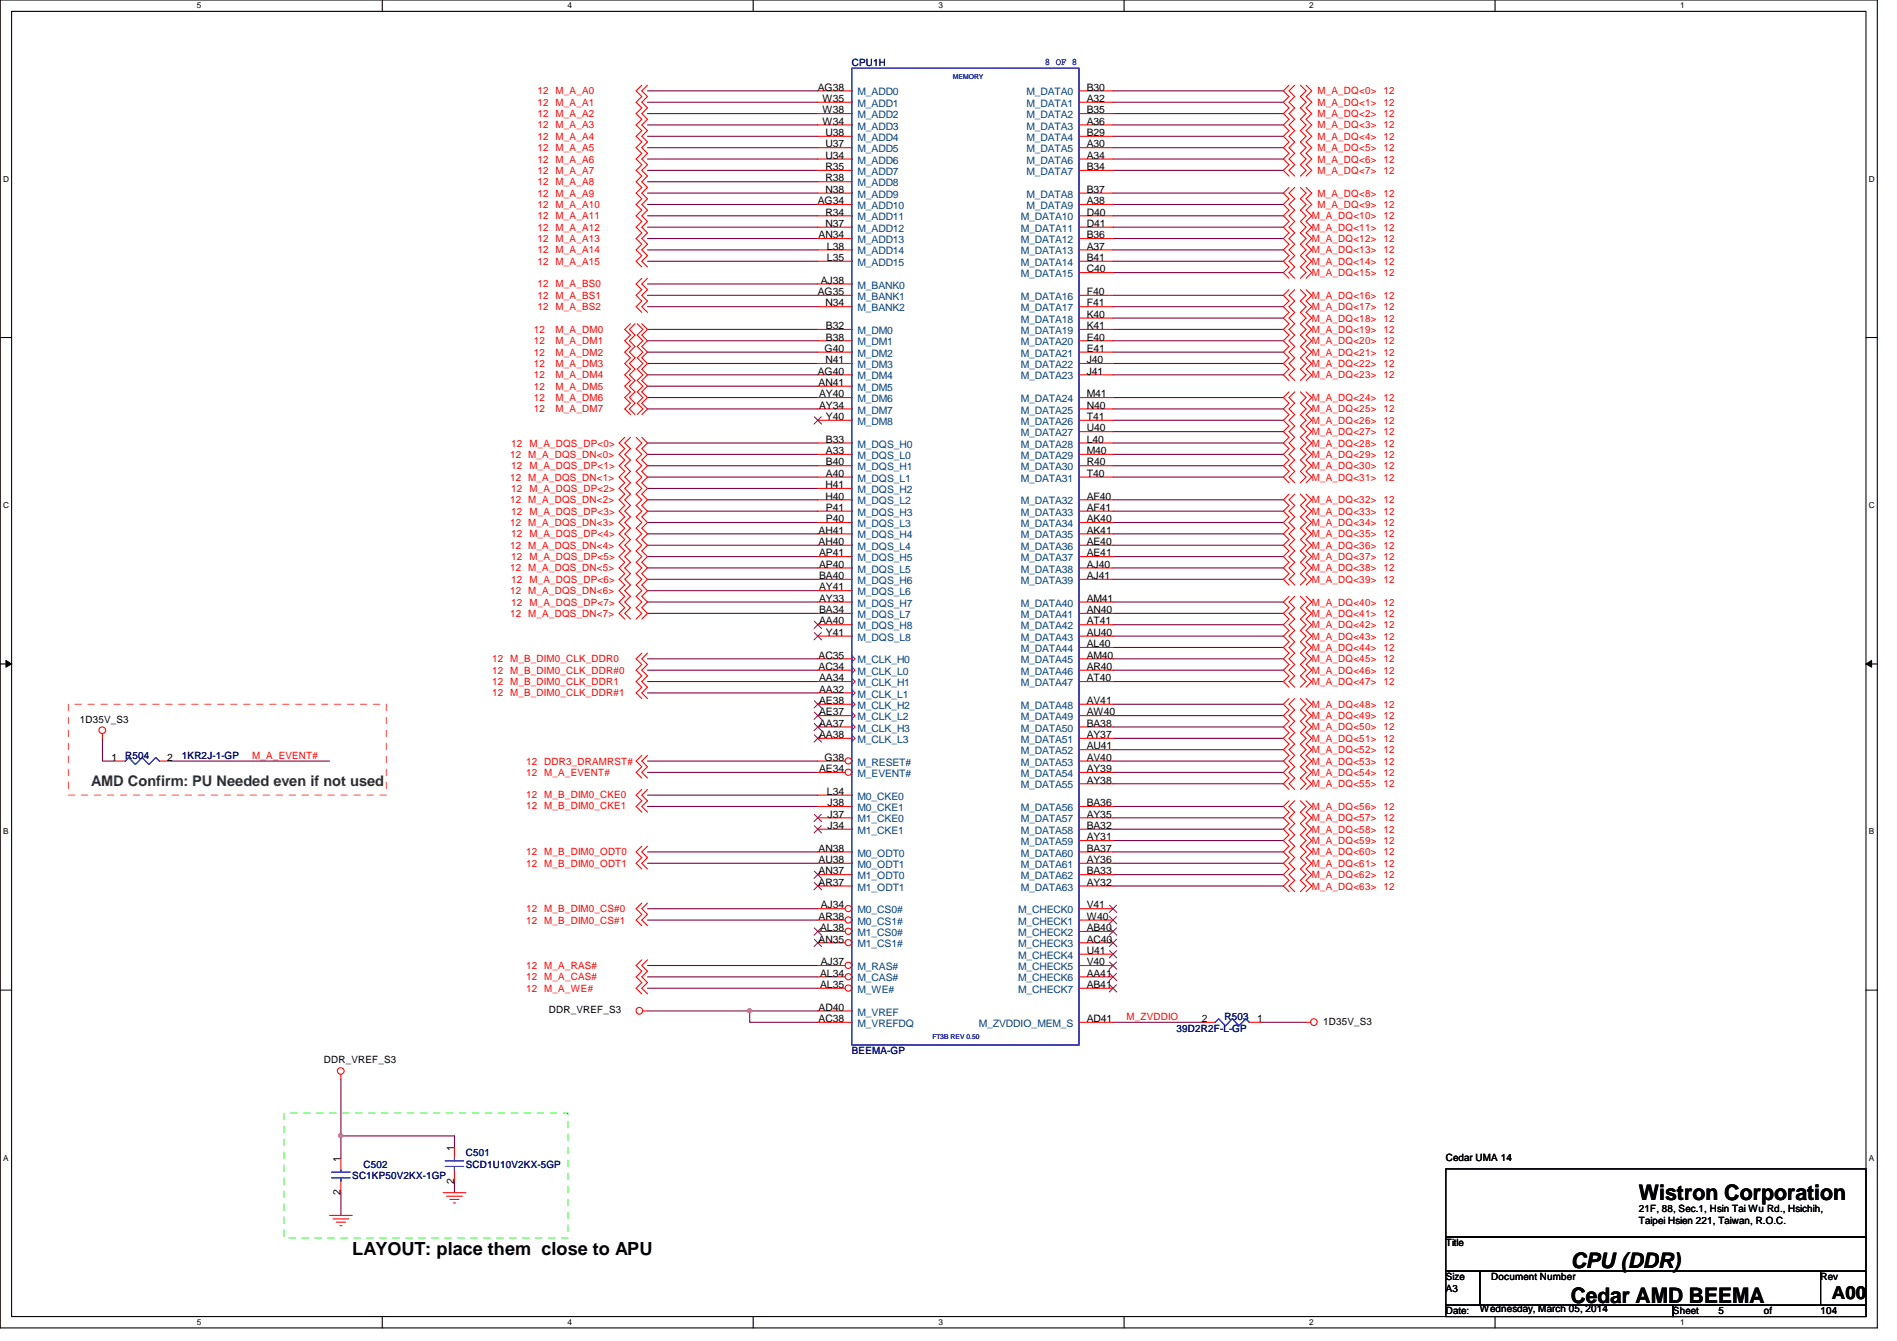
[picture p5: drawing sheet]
<svg xmlns="http://www.w3.org/2000/svg" width="297mm" height="210mm" viewBox="0 0 297 210" stroke-linecap="round" stroke-linejoin="round" font-family="sans-serif">
<path d="M0 0h294v207.9h-294zM1.8 1.8h290.4v204.3h-290.4z" fill="none" stroke="#000" stroke-width=".17"/>
<g fill="#fff">
<path d="M30.8 .2h.7v1.4h-.7z"/>
<path d="M30.8 206.2h.7v1.4h-.7z"/>
</g>
<path d="M59.9 0v1.8M59.9 206.1v1.8" fill="none" stroke="#000" stroke-width=".17"/>
<g fill="#fff">
<path d="M88.9 .2h.6v1.4h-.6z"/>
<path d="M88.9 206.2h.6v1.4h-.6z"/>
</g>
<path d="M117.9 0v1.8M117.9 206.1v1.8" fill="none" stroke="#000" stroke-width=".17"/>
<g fill="#fff">
<path d="M146.9 .2h.7v1.4h-.7z"/>
<path d="M146.9 206.2h.7v1.4h-.7z"/>
</g>
<path d="M176 0v1.8M176 206.1v1.8" fill="none" stroke="#000" stroke-width=".17"/>
<g fill="#fff">
<path d="M205 .2h.7v1.4h-.7z"/>
<path d="M205 206.2h.7v1.4h-.7z"/>
</g>
<path d="M234.1 0v1.8M234.1 206.1v1.8" fill="none" stroke="#000" stroke-width=".17"/>
<g fill="#fff">
<path d="M263.1 .2h.7v1.4h-.7z"/>
<path d="M263.1 206.2h.7v1.4h-.7z"/>
<path d="M.5 27.3h.9v1.4h-.9z"/>
<path d="M292.6 27.3h.9v1.4h-.9z"/>
<path d="M.5 78.4h.9v1.4h-.9z"/>
<path d="M292.6 78.4h.9v1.4h-.9z"/>
</g>
<path d="M0 52.8h1.8M292.2 52.8h1.8" fill="none" stroke="#000" stroke-width=".17"/>
<g fill="#fff">
<path d="M.5 129.5h.8v1.4h-.8z"/>
<path d="M292.6 129.5h.9v1.4h-.9z"/>
</g>
<path d="M0 103.9h1.8M292.2 103.9h1.8" fill="none" stroke="#000" stroke-width=".17"/>
<path d="M.9 103.4l.9 .5-.9 .5zM292.2 103.9l.9-.5v1z" fill="#000"/>
<path d="M.9 103.4l.9 .5-.9 .5zM292.2 103.9l.9-.5v1z" fill="none" stroke="#000" stroke-width=".16"/>
<g fill="#fff">
<path d="M.5 180.5h.8v1.4h-.8z"/>
<path d="M292.6 180.5h.9v1.4h-.9z"/>
</g>
<path d="M0 155h1.8M292.2 155h1.8" fill="none" stroke="#000" stroke-width=".17"/>
<path d="M16 115.6v3.5h1.8M26.7 119.1h24.9M71.2 179.6v-1.8h-17.8v3.6M53.4 186.7v3.5M71.2 184.9v1.8" fill="none" stroke="#800040" stroke-width=".17"/>
<circle cx="53.4" cy="177.8" r=".32" fill="#f0f"/>
<circle cx="53.4" cy="177.8" r=".32" fill="none" stroke="#f0f" stroke-width=".17"/>
<g fill="none" stroke="#800040" stroke-width=".17">
<path d="M101.4 19.6h26.7M101.4 17.8h26.7M101.4 16h26.7M101.4 14.2h26.7M101.4 33.8h26.7M101.4 32h26.7M101.4 30.2h26.7M101.4 28.4h26.7M101.4 26.7h26.7M101.4 24.9h26.7M101.4 23.1h26.7M101.4 21.3h26.7"/>
<path d="M101.4 39.1h26.7M101.4 37.3h26.7M101.4 35.6h26.7M101.4 40.9h26.7M101.4 46.2h26.7M101.4 48h26.7M101.4 44.4h26.7M101.4 58.7h26.7M101.4 56.9h26.7M101.4 55.1h26.7M101.4 53.3h26.7M101.4 51.6h26.7"/>
<path d="M101.4 60.5h26.7M101.4 64h26.7M101.4 62.2h26.7M101.4 119.1h26.7M101.4 120.9h26.7M101.4 152.9h26.7M101.4 154.7h26.7M101.4 151.1h26.7M117.4 158.2h10.7"/>
</g>
<circle cx="117.4" cy="158.2" r=".32" fill="#f0f"/>
<circle cx="117.4" cy="158.2" r=".32" fill="none" stroke="#f0f" stroke-width=".17"/>
<g fill="none" stroke="#800040" stroke-width=".17">
<path d="M174.3 14.2h26.7M174.3 16h26.7M174.3 17.8h26.7M174.3 19.6h26.7M174.3 21.3h26.7M174.3 23.1h26.7M174.3 24.9h26.7M174.3 26.7h26.7M174.3 30.2h26.7M174.3 32h26.7M174.3 33.8h26.7M174.3 35.6h26.7"/>
<path d="M174.3 37.3h26.7M174.3 39.1h26.7M174.3 51.6h26.7M174.3 53.3h26.7M174.3 55.1h26.7M174.3 40.9h26.7M174.3 42.7h26.7M174.3 46.2h26.7M174.3 48h26.7M174.3 49.8h26.7M174.3 56.9h26.7M174.3 58.7h26.7"/>
<path d="M101.4 69.3h26.7M101.4 71.1h26.7M101.4 76.5h26.7M101.4 78.2h26.7M101.4 72.9h26.7M101.4 74.7h26.7M174.3 62.2h26.7M174.3 64h26.7M174.3 65.8h26.7M174.3 67.6h26.7M174.3 69.3h26.7M174.3 71.1h26.7"/>
<path d="M174.3 72.9h26.7M174.3 74.7h26.7M174.3 78.2h26.7M101.4 96h26.7M101.4 94.2h26.7M101.4 92.5h26.7M101.4 80h26.7M101.4 81.8h26.7M101.4 87.1h26.7M101.4 88.9h26.7M101.4 90.7h26.7M101.4 85.3h26.7"/>
<path d="M101.4 83.6h26.7M174.3 80h26.7M174.3 81.8h26.7M174.3 83.6h26.7M174.3 85.3h26.7M174.3 87.1h26.7M174.3 88.9h26.7M174.3 90.7h26.7M174.3 94.2h26.7M174.3 96h26.7M174.3 97.8h26.7M174.3 99.6h26.7"/>
<path d="M101.4 106.7h26.7M101.4 108.5h26.7M101.4 103.1h26.7M101.4 104.9h26.7M174.3 101.3h26.7M174.3 103.1h26.7M174.3 104.9h26.7M174.3 106.7h26.7M174.3 110.2h26.7M174.3 112h26.7M174.3 113.8h26.7M174.3 115.6h26.7"/>
<path d="M174.3 117.3h26.7M174.3 119.1h26.7M101.4 124.5h26.7M101.4 126.2h26.7M101.4 133.3h26.7M101.4 135.1h26.7M174.3 120.9h26.7M174.3 122.7h26.7M174.3 126.2h26.7M174.3 128h26.7M174.3 129.8h26.7M174.3 131.6h26.7"/>
<path d="M174.3 133.3h26.7M174.3 135.1h26.7M174.3 136.9h26.7M174.3 138.7h26.7M101.4 144h26.7M101.4 142.2h26.7M101.4 158.2h16v1.8h10.7M53.4 168.9v8.9M174.3 160h14.2M197.4 160h7.1"/>
</g>
<g fill="none" stroke="#f00" stroke-width=".17">
<path d="M100.5 13.3l-.9 .9 .9 .9-.9 .9 .9 .9-.9 .9 .9 .9-.9 .9 .9 .8-.9 .9 .9 .9-.9 .9 .9 .9-.9 .9 .9 .9-.9 .9 .9 .9-.9 .8 .9 .9-.9 .9 .9 .9-.9 .9 .9 .9-.9 .9 .9 .9-.9 .9 .9 .8-.9 .9 .9 .9-.9 .9 .9 .9-.9 .9 .9 .9M101.4 13.3l-.9 .9 .9 .9-.9 .9 .9 .9-.9 .9 .9 .9-.9 .9 .9 .8-.9 .9 .9 .9-.9 .9 .9 .9-.9 .9 .9 .9-.9 .9 .9 .9-.9 .8 .9 .9-.9 .9 .9 .9-.9 .9 .9 .9-.9 .9 .9 .9-.9 .9 .9 .8-.9 .9 .9 .9-.9 .9 .9 .9-.9 .9 .9 .9M201.8 13.3l-.8 .9 .8 .9-.8 .9 .8 .9-.8 .9 .8 .9-.8 .9 .8 .8-.8 .9 .8 .9-.8 .9 .8 .9-.8 .9 .8 .9-.8 .9 .8 .9M202.7 13.3l-.9 .9 .9 .9-.9 .9 .9 .9-.9 .9 .9 .9-.9 .9 .9 .8-.9 .9 .9 .9-.9 .9 .9 .9-.9 .9 .9 .9-.9 .9 .9 .9M203.6 13.3l.9 .9-.9 .9 .9 .9-.9 .9 .9 .9-.9 .9 .9 .9-.9 .8 .9 .9-.9 .9 .9 .9-.9 .9 .9 .9-.9 .9 .9 .9-.9 .9M204.5 13.3l.9 .9-.9 .9 .9 .9-.9 .9 .9 .9-.9 .9 .9 .9-.9 .8 .9 .9-.9 .9 .9 .9-.9 .9 .9 .9-.9 .9 .9 .9-.9 .9M201.8 29.3l-.8 .9 .8 .9-.8 .9 .8 .9-.8 .9 .8 .9-.8 .9 .8 .8-.8 .9 .8 .9-.8 .9 .8 .9-.8 .9 .8 .9-.8 .9 .8 .9M202.7 29.3l-.9 .9 .9 .9-.9 .9 .9 .9-.9 .9 .9 .9-.9 .9 .9 .8-.9 .9 .9 .9-.9 .9 .9 .9-.9 .9 .9 .9-.9 .9 .9 .9M203.6 29.3l.9 .9-.9 .9 .9 .9-.9 .9 .9 .9-.9 .9 .9 .9-.9 .8 .9 .9-.9 .9 .9 .9-.9 .9 .9 .9-.9 .9 .9 .9-.9 .9M204.5 29.3l.9 .9-.9 .9 .9 .9-.9 .9 .9 .9-.9 .9 .9 .9-.9 .8 .9 .9-.9 .9 .9 .9-.9 .9 .9 .9-.9 .9 .9 .9-.9 .9M98.7 50.7l-.9 .9 .9 .9-.9 .8 .9 .9-.9 .9 .9 .9-.9 .9 .9 .9-.9 .9 .9 .9-.9 .9 .9 .8-.9 .9 .9 .9-.9 .9 .9 .9M99.4 50.7l-.9 .9 .9 .9-.9 .8 .9 .9-.9 .9 .9 .9-.9 .9 .9 .9-.9 .9 .9 .9-.9 .9 .9 .8-.9 .9 .9 .9-.9 .9 .9 .9"/>
<path d="M99.8 50.7l.9 .9-.9 .9 .9 .8-.9 .9 .9 .9-.9 .9 .9 .9-.9 .9 .9 .9-.9 .9 .9 .9-.9 .8 .9 .9-.9 .9 .9 .9-.9 .9M100.5 43.6l-.9 .8 .9 .9-.9 .9 .9 .9-.9 .9 .9 .9M100.5 50.7l.9 .9-.9 .9 .9 .8-.9 .9 .9 .9-.9 .9 .9 .9-.9 .9 .9 .9-.9 .9 .9 .9-.9 .8 .9 .9-.9 .9 .9 .9-.9 .9M101.4 43.6l-.9 .8 .9 .9-.9 .9 .9 .9-.9 .9 .9 .9M201.8 45.3l-.8 .9 .8 .9-.8 .9 .8 .9-.8 .9 .8 .9-.8 .9 .8 .9-.8 .8 .8 .9-.8 .9 .8 .9-.8 .9 .8 .9-.8 .9 .8 .9M202.7 45.3l-.9 .9 .9 .9-.9 .9 .9 .9-.9 .9 .9 .9-.9 .9 .9 .9-.9 .8 .9 .9-.9 .9 .9 .9-.9 .9 .9 .9-.9 .9 .9 .9M203.6 45.3l.9 .9-.9 .9 .9 .9-.9 .9 .9 .9-.9 .9 .9 .9-.9 .9 .9 .8-.9 .9 .9 .9-.9 .9 .9 .9-.9 .9 .9 .9-.9 .9M204.5 45.3l.9 .9-.9 .9 .9 .9-.9 .9 .9 .9-.9 .9 .9 .9-.9 .9 .9 .8-.9 .9 .9 .9-.9 .9 .9 .9-.9 .9 .9 .9-.9 .9M97.8 68.5l-.9 .8 .9 .9-.9 .9 .9 .9-.9 .9 .9 .9-.9 .9 .9 .9-.9 .9 .9 .8-.9 .9 .9 .9-.9 .9 .9 .9-.9 .9 .9 .9-.9 .9 .9 .9-.9 .8 .9 .9-.9 .9 .9 .9-.9 .9 .9 .9-.9 .9 .9 .9-.9 .9 .9 .8-.9 .9 .9 .9-.9 .9 .9 .9M98.7 68.5l-.9 .8 .9 .9-.9 .9 .9 .9-.9 .9 .9 .9-.9 .9 .9 .9-.9 .9 .9 .8-.9 .9 .9 .9-.9 .9 .9 .9-.9 .9 .9 .9-.9 .9 .9 .9-.9 .8 .9 .9-.9 .9 .9 .9-.9 .9 .9 .9-.9 .9 .9 .9-.9 .9 .9 .8-.9 .9 .9 .9-.9 .9 .9 .9M99.6 68.5l.9 .8-.9 .9 .9 .9-.9 .9 .9 .9-.9 .9 .9 .9-.9 .9 .9 .9-.9 .8 .9 .9-.9 .9 .9 .9-.9 .9 .9 .9-.9 .9 .9 .9-.9 .9 .9 .8-.9 .9 .9 .9-.9 .9 .9 .9-.9 .9 .9 .9-.9 .9 .9 .9-.9 .8 .9 .9-.9 .9 .9 .9-.9 .9M100.5 68.5l.9 .8-.9 .9 .9 .9-.9 .9 .9 .9-.9 .9 .9 .9-.9 .9 .9 .9-.9 .8 .9 .9-.9 .9 .9 .9-.9 .9 .9 .9-.9 .9 .9 .9-.9 .9 .9 .8-.9 .9 .9 .9-.9 .9 .9 .9-.9 .9 .9 .9-.9 .9 .9 .9-.9 .8 .9 .9-.9 .9 .9 .9-.9 .9"/>
<path d="M201.8 61.3l-.8 .9 .8 .9-.8 .9 .8 .9-.8 .9 .8 .9-.8 .9 .8 .9-.8 .8 .8 .9-.8 .9 .8 .9-.8 .9 .8 .9-.8 .9 .8 .9M201.8 77.3l-.8 .9 .8 .9-.8 .9 .8 .9-.8 .9 .8 .9-.8 .9 .8 .9-.8 .8 .8 .9-.8 .9 .8 .9-.8 .9 .8 .9-.8 .9 .8 .9M202.7 61.3l-.9 .9 .9 .9-.9 .9 .9 .9-.9 .9 .9 .9-.9 .9 .9 .9-.9 .8 .9 .9-.9 .9 .9 .9-.9 .9 .9 .9-.9 .9 .9 .9M202.7 77.3l-.9 .9 .9 .9-.9 .9 .9 .9-.9 .9 .9 .9-.9 .9 .9 .9-.9 .8 .9 .9-.9 .9 .9 .9-.9 .9 .9 .9-.9 .9 .9 .9M203.6 61.3l.9 .9-.9 .9 .9 .9-.9 .9 .9 .9-.9 .9 .9 .9-.9 .9 .9 .8-.9 .9 .9 .9-.9 .9 .9 .9-.9 .9 .9 .9-.9 .9M203.6 77.3l.9 .9-.9 .9 .9 .9-.9 .9 .9 .9-.9 .9 .9 .9-.9 .9 .9 .8-.9 .9 .9 .9-.9 .9 .9 .9-.9 .9 .9 .9-.9 .9M204.5 61.3l.9 .9-.9 .9 .9 .9-.9 .9 .9 .9-.9 .9 .9 .9-.9 .9 .9 .8-.9 .9 .9 .9-.9 .9 .9 .9-.9 .9 .9 .9-.9 .9M204.5 77.3l.9 .9-.9 .9 .9 .9-.9 .9 .9 .9-.9 .9 .9 .9-.9 .9 .9 .8-.9 .9 .9 .9-.9 .9 .9 .9-.9 .9 .9 .9-.9 .9M201.8 93.3l-.8 .9 .8 .9-.8 .9 .8 .9-.8 .9 .8 .9-.8 .9 .8 .9-.8 .8 .8 .9-.8 .9 .8 .9-.8 .9 .8 .9-.8 .9 .8 .9M202.7 93.3l-.9 .9 .9 .9-.9 .9 .9 .9-.9 .9 .9 .9-.9 .9 .9 .9-.9 .8 .9 .9-.9 .9 .9 .9-.9 .9 .9 .9-.9 .9 .9 .9M203.6 93.3l.9 .9-.9 .9 .9 .9-.9 .9 .9 .9-.9 .9 .9 .9-.9 .9 .9 .8-.9 .9 .9 .9-.9 .9 .9 .9-.9 .9 .9 .9-.9 .9M204.5 93.3l.9 .9-.9 .9 .9 .9-.9 .9 .9 .9-.9 .9 .9 .9-.9 .9 .9 .8-.9 .9 .9 .9-.9 .9 .9 .9-.9 .9 .9 .9-.9 .9"/>
<path d="M16 114.9v.7M17.8 119.1h1.8M24.9 119.1h1.8M100.5 118.2l-.9 .9 .9 .9-.9 .9 .9 .9M100.5 102.2l-.9 .9 .9 .9-.9 .9 .9 .9-.9 .9 .9 .9-.9 .9 .9 .8M101.4 118.2l-.9 .9 .9 .9-.9 .9 .9 .9M101.4 102.2l-.9 .9 .9 .9-.9 .9 .9 .9-.9 .9 .9 .9-.9 .9 .9 .8M201.8 109.3l-.8 .9 .8 .9-.8 .9 .8 .9-.8 .9 .8 .9-.8 .9 .8 .9-.8 .8 .8 .9-.8 .9 .8 .9-.8 .9 .8 .9-.8 .9 .8 .9M202.7 109.3l-.9 .9 .9 .9-.9 .9 .9 .9-.9 .9 .9 .9-.9 .9 .9 .9-.9 .8 .9 .9-.9 .9 .9 .9-.9 .9 .9 .9-.9 .9 .9 .9M203.6 109.3l.9 .9-.9 .9 .9 .9-.9 .9 .9 .9-.9 .9 .9 .9-.9 .9 .9 .8-.9 .9 .9 .9-.9 .9 .9 .9-.9 .9 .9 .9-.9 .9M204.5 109.3l.9 .9-.9 .9 .9 .9-.9 .9 .9 .9-.9 .9 .9 .9-.9 .9 .9 .8-.9 .9 .9 .9-.9 .9 .9 .9-.9 .9 .9 .9-.9 .9M100.5 123.6l-.9 .9 .9 .8-.9 .9 .9 .9"/>
<path d="M100.5 132.5l-.9 .8 .9 .9-.9 .9 .9 .9M101.4 123.6l-.9 .9 .9 .8-.9 .9 .9 .9M101.4 132.5l-.9 .8 .9 .9-.9 .9 .9 .9M201.8 125.3l-.8 .9 .8 .9-.8 .9 .8 .9-.8 .9 .8 .9-.8 .9 .8 .9-.8 .8 .8 .9-.8 .9 .8 .9-.8 .9 .8 .9-.8 .9 .8 .9M202.7 125.3l-.9 .9 .9 .9-.9 .9 .9 .9-.9 .9 .9 .9-.9 .9 .9 .9-.9 .8 .9 .9-.9 .9 .9 .9-.9 .9 .9 .9-.9 .9 .9 .9M203.6 125.3l.9 .9-.9 .9 .9 .9-.9 .9 .9 .9-.9 .9 .9 .9-.9 .9 .9 .8-.9 .9 .9 .9-.9 .9 .9 .9-.9 .9 .9 .9-.9 .9M204.5 125.3l.9 .9-.9 .9 .9 .9-.9 .9 .9 .9-.9 .9 .9 .9-.9 .9 .9 .8-.9 .9 .9 .9-.9 .9 .9 .9-.9 .9 .9 .9-.9 .9M100.5 150.2l-.9 .9 .9 .9-.9 .9 .9 .9-.9 .9 .9 .9M100.5 141.4l-.9 .8 .9 .9-.9 .9 .9 .9M100.7 158.2h.7M101.4 150.2l-.9 .9 .9 .9-.9 .9 .9 .9-.9 .9 .9 .9M101.4 141.4l-.9 .8 .9 .9-.9 .9 .9 .9"/>
<path d="M128.1 158.2h5.3M53.4 168.2v.7M71.2 179.6v1.8M128.1 160h5.3M188.5 160h1.8M195.6 160h1.8M204.5 160h.7M51.6 190.2h3.6M52.2 190.8h2.4M52.7 191.3h1.4M53.2 191.9h.3M53.4 181.4v1.7"/>
<path d="M53.4 184.9v1.8M69.4 186.7h3.5M69.9 187.2h2.5M70.4 187.7h1.5M71 188.3h.3M71.2 183.1v1.8"/>
<circle cx="16" cy="114.3" r=".52"/>
<circle cx="100.1" cy="158.2" r=".52"/>
<circle cx="205.7" cy="160" r=".52"/>
<circle cx="53.4" cy="167.6" r=".52"/>
</g>
<path d="M226.4 183h65.8v10.6h-65.8zM226.4 193.6h65.8v5.4h-65.8zM226.4 199h5.3v5.3h-5.3zM231.7 199h53.4v5.3h-53.4zM285.1 199h7.1v5.3h-7.1zM226.4 204.3h35.6v1.8h-35.6zM262 204.3h30.2v1.8h-30.2z" fill="none" stroke="#000" stroke-width=".17"/>
<path d="M10.7 110.2h49.8v14.3h-49.8z" fill="none" stroke="#ff8000" stroke-width=".16" stroke-dasharray="1 1 1 1 1 1 1 1"/>
<path d="M44.5 174.2h44.4v19.6h-44.4z" fill="none" stroke="#0f0" stroke-width=".16" stroke-dasharray="1 1 1 1 1 1 1 1"/>
<path d="M19.6 119.1l.5-.5 1.1 1.1 1.1-1.1 1 1.1 1.1-1.1 .5 .5M190.3 160l.5-.5 1.1 1.1 1.1-1.1 1 1.1 1.1-1.1 .5 .5M51.9 184.4h2.9M51.9 183.5h2.9M53.4 183.1v.4M53.4 184.4v.5M69.7 181.7h2.9M69.7 182.6h2.9M71.2 181.4v.3M71.2 182.6v.5" fill="none" stroke="#00f" stroke-width=".17"/>
<circle cx="132.8" cy="154.7" r=".5" fill="#fff"/>
<g fill="none" stroke="#f00" stroke-width=".17">
<path d="M128.1 154.7h4.2"/>
<circle cx="132.8" cy="154.7" r=".5"/>
</g>
<circle cx="132.8" cy="152.9" r=".5" fill="#fff"/>
<g fill="none" stroke="#f00" stroke-width=".17">
<path d="M128.1 152.9h4.2"/>
<circle cx="132.8" cy="152.9" r=".5"/>
</g>
<circle cx="132.8" cy="151.1" r=".5" fill="#fff"/>
<g fill="none" stroke="#f00" stroke-width=".17">
<path d="M128.1 151.1h4.2"/>
<circle cx="132.8" cy="151.1" r=".5"/>
</g>
<circle cx="132.8" cy="147.5" r=".5" fill="#fff"/>
<g fill="none" stroke="#f00" stroke-width=".17">
<path d="M128.1 147.6h4.2"/>
<circle cx="132.8" cy="147.5" r=".5"/>
</g>
<path d="M127.5 147l1.1 1.2M128.6 147l-1.1 1.2" fill="none" stroke="#804000" stroke-width=".16"/>
<circle cx="132.8" cy="145.8" r=".5" fill="#fff"/>
<g fill="none" stroke="#f00" stroke-width=".17">
<path d="M128.1 145.8h4.2"/>
<circle cx="132.8" cy="145.8" r=".5"/>
</g>
<path d="M127.5 145.2l1.1 1.2M128.6 145.2l-1.1 1.2" fill="none" stroke="#804000" stroke-width=".16"/>
<circle cx="132.8" cy="144" r=".5" fill="#fff"/>
<g fill="none" stroke="#f00" stroke-width=".17">
<path d="M128.1 144h4.2"/>
<circle cx="132.8" cy="144" r=".5"/>
</g>
<circle cx="132.8" cy="142.2" r=".5" fill="#fff"/>
<g fill="none" stroke="#f00" stroke-width=".17">
<path d="M128.1 138.7h5.3M128.1 136.9h5.3M128.1 135.1h5.3M128.1 133.3h5.3M128.1 129.8h5.3M128.1 128h5.3M128.1 126.2h5.3M128.1 124.5h5.3M128.1 142.2h4.2"/>
<circle cx="132.8" cy="142.2" r=".5"/>
</g>
<path d="M127.5 138.1l1.1 1.2M127.5 136.4l1.1 1.1M127.5 129.2l1.1 1.2M127.5 127.5l1.1 1.1M128.6 138.1l-1.1 1.2M128.6 136.4l-1.1 1.1M128.6 129.2l-1.1 1.2M128.6 127.5l-1.1 1.1" fill="none" stroke="#804000" stroke-width=".16"/>
<circle cx="132.8" cy="120.9" r=".5" fill="#fff"/>
<g fill="none" stroke="#f00" stroke-width=".17">
<path d="M128.1 120.9h4.2"/>
<circle cx="132.8" cy="120.9" r=".5"/>
</g>
<circle cx="132.8" cy="119.1" r=".5" fill="#fff"/>
<g fill="none" stroke="#f00" stroke-width=".17">
<path d="M128.1 19.6h5.3M128.1 17.8h5.3M128.1 16h5.3M128.1 14.2h5.3M168.9 19.6h5.4M168.9 17.8h5.4M168.9 16h5.4M168.9 14.2h5.4M128.1 39.1h5.3M128.1 37.3h5.3M128.1 35.6h5.3M128.1 33.8h5.3"/>
<path d="M128.1 32h5.3M128.1 30.2h5.3M128.1 28.4h5.3M128.1 26.7h5.3M128.1 24.9h5.3M128.1 23.1h5.3M128.1 21.3h5.3M168.9 39.1h5.4M168.9 37.3h5.4M168.9 35.6h5.4M168.9 33.8h5.4M168.9 32h5.4"/>
<path d="M168.9 30.2h5.4M168.9 26.7h5.4M168.9 24.9h5.4M168.9 23.1h5.4M168.9 21.3h5.4M128.1 58.7h5.3M128.1 56.9h5.3M128.1 55.1h5.3M128.1 53.3h5.3M128.1 51.6h5.3M128.1 48h5.3M128.1 46.2h5.3"/>
<path d="M128.1 44.4h5.3M128.1 40.9h5.3M168.9 58.7h5.4M168.9 56.9h5.4M168.9 55.1h5.4M168.9 53.3h5.4M168.9 51.6h5.4M168.9 48h5.4M168.9 46.2h5.4M168.9 40.9h5.4M168.9 49.8h5.4M168.9 42.7h5.4"/>
<path d="M128.1 78.2h5.3M128.1 76.5h5.3M128.1 74.7h5.3M128.1 72.9h5.3M128.1 71.1h5.3M128.1 69.3h5.3M128.1 65.8h5.3M128.1 64h5.3M128.1 62.2h5.3M128.1 60.5h5.3M168.9 78.2h5.4M168.9 74.7h5.4"/>
<path d="M168.9 72.9h5.4M168.9 71.1h5.4M168.9 69.3h5.4M168.9 65.8h5.4M168.9 64h5.4M168.9 62.2h5.4M168.9 67.6h5.4M128.1 99.6h5.3M128.1 97.8h5.3M128.1 96h5.3M128.1 94.2h5.3M128.1 92.5h5.3"/>
<path d="M128.1 90.7h5.3M128.1 88.9h5.3M128.1 87.1h5.3M128.1 85.3h5.3M128.1 83.6h5.3M128.1 81.8h5.3M128.1 80h5.3M168.9 99.6h5.4M168.9 97.8h5.4M168.9 96h5.4M168.9 94.2h5.4M168.9 90.7h5.4"/>
<path d="M168.9 88.9h5.4M168.9 87.1h5.4M168.9 85.3h5.4M168.9 83.6h5.4M168.9 81.8h5.4M168.9 80h5.4M128.1 119.1h4.2M128.1 115.6h5.3M128.1 113.8h5.3M128.1 112h5.3M128.1 110.2h5.3M128.1 108.5h5.3"/>
<path d="M128.1 106.7h5.3M128.1 104.9h5.3M128.1 103.1h5.3M133.4 115.1l.5 .5-.5 .5M133.4 113.3l.5 .5-.5 .5M133.4 111.5l.5 .5-.5 .5M133.4 109.7l.5 .5-.5 .5M133.4 107.9l.5 .6-.5 .5M133.4 106.2l.5 .5-.5 .5M133.4 104.4l.5 .5-.5 .5M133.4 102.6l.5 .5-.5 .5M168.9 119.1h5.4"/>
<path d="M168.9 115.6h5.4M168.9 113.8h5.4M168.9 112h5.4M168.9 110.2h5.4M168.9 106.7h5.4M168.9 104.9h5.4M168.9 103.1h5.4M168.9 117.3h5.4M168.9 101.3h5.4M168.9 138.7h5.4M168.9 136.9h5.4M168.9 135.1h5.4"/>
<path d="M168.9 133.3h5.4M168.9 131.6h5.4M168.9 129.8h5.4M168.9 128h5.4M168.9 126.2h5.4M168.9 122.7h5.4M168.9 120.9h5.4M168.9 154.7h5.4M168.9 152.9h5.4M168.9 151.1h5.4M168.9 149.4h5.4M168.9 147.6h5.4"/>
<path d="M168.9 145.8h5.4M168.9 144h5.4M168.9 142.2h5.4M168.9 160h5.4"/>
<circle cx="132.8" cy="119.1" r=".5"/>
</g>
<g fill="none" stroke="#804000" stroke-width=".16">
<path d="M127.5 65.2l1.1 1.2M128.6 65.2l-1.1 1.2M127.5 99l1.1 1.2M127.5 97.2l1.1 1.2M128.6 99l-1.1 1.2M128.6 97.2l-1.1 1.2M127.5 115l1.1 1.2M127.5 113.2l1.1 1.2M127.5 111.5l1.1 1.1M127.5 109.7l1.1 1.1M128.6 115l-1.1 1.2M128.6 113.2l-1.1 1.2"/>
<path d="M128.6 111.5l-1.1 1.1M128.6 109.7l-1.1 1.1M173.7 154.1l1.2 1.2M173.7 152.4l1.2 1.1M173.7 150.6l1.2 1.1M173.7 148.8l1.2 1.1M173.7 147l1.2 1.2M173.7 145.2l1.2 1.2M173.7 143.5l1.2 1.1M173.7 141.7l1.2 1.1M174.8 154.1l-1.1 1.2M174.8 152.4l-1.1 1.1"/>
<path d="M174.8 150.6l-1.1 1.1M174.8 148.8l-1.1 1.1M174.8 147l-1.1 1.2M174.8 145.2l-1.1 1.2M174.8 143.5l-1.1 1.1M174.8 141.7l-1.1 1.1"/>
</g>
<g fill="none" stroke="#00f" stroke-width=".17">
<path d="M133.4 19.6h.1M133.4 17.8h.1M133.4 16h.1M133.4 14.2h.1M133.4 10.7h35.5v152.9h-35.5zM168.9 19.6h.1M168.9 17.8h.1M168.9 16h.1M168.9 14.2h.1M133.4 39.1h.1M133.4 37.3h.1M133.4 35.6h.1"/>
<path d="M133.4 33.8h.1M133.4 32h.1M133.4 30.2h.1M133.4 28.4h.1M133.4 26.7h.1M133.4 24.9h.1M133.4 23.1h.1M133.4 21.3h.1M168.9 39.1h.1M168.9 37.3h.1M168.9 35.6h.1M168.9 33.8h.1"/>
<path d="M168.9 32h.1M168.9 30.2h.1M168.9 26.7h.1M168.9 24.9h.1M168.9 23.1h.1M168.9 21.3h.1M133.4 58.7h.1M133.4 56.9h.1M133.4 55.1h.1M133.4 53.3h.1M133.4 51.6h.1M133.4 48h.1"/>
<path d="M133.4 46.2h.1M133.4 44.4h.1M133.4 40.9h.1M168.9 58.7h.1M168.9 56.9h.1M168.9 55.1h.1M168.9 53.3h.1M168.9 51.6h.1M168.9 49.8h.1M168.9 48h.1M168.9 46.2h.1M168.9 42.7h.1"/>
<path d="M168.9 40.9h.1M133.4 65.8h.1M133.4 78.2h.1M133.4 76.5h.1M133.4 74.7h.1M133.4 72.9h.1M133.4 71.1h.1M133.4 69.3h.1M133.4 64h.1M133.4 62.2h.1M133.4 60.5h.1M168.9 78.2h.1"/>
<path d="M168.9 74.7h.1M168.9 72.9h.1M168.9 71.1h.1M168.9 69.3h.1M168.9 67.6h.1M168.9 65.8h.1M168.9 64h.1M168.9 62.2h.1M133.4 99.6h.1M133.4 97.8h.1M133.4 96h.1M133.4 94.2h.1"/>
<path d="M133.4 92.5h.1M133.4 90.7h.1M133.4 88.9h.1M133.4 87.1h.1M133.4 85.3h.1M133.4 83.6h.1M133.4 81.8h.1M133.4 80h.1M168.9 99.6h.1M168.9 97.8h.1M168.9 96h.1M168.9 94.2h.1"/>
<path d="M168.9 90.7h.1M168.9 88.9h.1M168.9 87.1h.1M168.9 85.3h.1M168.9 83.6h.1M168.9 81.8h.1M168.9 80h.1M133.4 119.1h.1M133.4 115.6h.1M133.4 113.8h.1M133.4 112h.1M133.4 110.2h.1"/>
<path d="M133.4 108.5h.1M133.4 106.7h.1M133.4 104.9h.1M133.4 103.1h.1M168.9 119.1h.1M168.9 117.3h.1M168.9 115.6h.1M168.9 113.8h.1M168.9 112h.1M168.9 110.2h.1M168.9 106.7h.1M168.9 104.9h.1"/>
<path d="M168.9 103.1h.1M168.9 101.3h.1M133.4 126.2h.1M133.4 124.5h.1M133.4 129.8h.1M133.4 128h.1M133.4 138.7h.1M133.4 136.9h.1M133.4 135.1h.1M133.4 133.3h.1M133.4 120.9h.1M168.9 138.7h.1"/>
<path d="M168.9 136.9h.1M168.9 135.1h.1M168.9 133.3h.1M168.9 131.6h.1M168.9 129.8h.1M168.9 128h.1M168.9 126.2h.1M168.9 122.7h.1M168.9 120.9h.1M133.4 158.2h.1M133.4 154.7h.1M133.4 152.9h.1"/>
<path d="M133.4 151.1h.1M133.4 147.6h.1M133.4 145.8h.1M133.4 144h.1M133.4 142.2h.1M168.9 154.7h.1M168.9 152.9h.1M168.9 151.1h.1M168.9 149.4h.1M168.9 147.6h.1M168.9 145.8h.1M168.9 144h.1"/>
<path d="M168.9 142.2h.1M133.4 160h.1M168.9 160h.1"/>
</g>
<circle cx="53.4" cy="177.8" r=".32" fill="#f0f"/>
<circle cx="53.4" cy="177.8" r=".32" fill="none" stroke="#f0f" stroke-width=".17"/>
<circle cx="117.4" cy="158.2" r=".32" fill="#f0f"/>
<circle cx="117.4" cy="158.2" r=".32" fill="none" stroke="#f0f" stroke-width=".17"/>
<g font-size="3.3">
<text x="256.6" y="187.9">Wistron Corporation</text>
<text x="246" y="203.9">Cedar AMD BEEMA</text>
<text x="246" y="198.5">CPU (DDR)</text>
</g>
<g font-size="2.8">
<text x="55.2" y="196.4">LAYOUT: place them close to APU</text>
<text x="286.8" y="203.4">A00</text>
</g>
<text font-size="2.3" fill="#008000" x="14.3" y="123">AMD Confirm: PU Needed even if not used</text>
<g font-size="1.6" fill="#000080">
<text x="133.4" y="10.3">CPU1H</text>
<text x="19.6" y="118.8">R504</text>
<text x="28.5" y="118.8">1KR2J-1-GP</text>
<text x="184.2" y="161.5">39D2R2F-L-GP</text>
<text x="191.7" y="159.7">R503</text>
<text x="133.4" y="165">BEEMA-GP</text>
<text x="55.2" y="184.6">SC1KP50V2KX-1GP</text>
<text x="56.9" y="182.8">C502</text>
<text x="72.9" y="181">C501</text>
<text x="72.9" y="182.8">SCD1U10V2KX-5GP</text>
</g>
<text font-size="1.6" fill="#00f" x="163.6" y="10.1">8 OF 8</text>
<g font-size="1.6" fill="#f00">
<text x="84.2" y="16.6">12 M_A_A1</text>
<text x="84.2" y="14.8">12 M_A_A0</text>
<text x="206.3" y="16.6">M_A_DQ&lt;1&gt; 12</text>
<text x="206.3" y="14.8">M_A_DQ&lt;0&gt; 12</text>
<text x="84.2" y="23.7">12 M_A_A5</text>
<text x="84.2" y="21.9">12 M_A_A4</text>
<text x="84.2" y="20.1">12 M_A_A3</text>
<text x="84.2" y="18.3">12 M_A_A2</text>
<text x="206.3" y="21.9">M_A_DQ&lt;4&gt; 12</text>
<text x="206.3" y="20.1">M_A_DQ&lt;3&gt; 12</text>
<text x="206.3" y="18.3">M_A_DQ&lt;2&gt; 12</text>
<text x="206.3" y="23.7">M_A_DQ&lt;5&gt; 12</text>
<text x="84.2" y="29">12 M_A_A8</text>
<text x="84.2" y="27.2">12 M_A_A7</text>
<text x="84.2" y="25.4">12 M_A_A6</text>
<text x="206.3" y="27.2">M_A_DQ&lt;7&gt; 12</text>
<text x="206.3" y="25.4">M_A_DQ&lt;6&gt; 12</text>
<text x="84.2" y="30.8">12 M_A_A9</text>
<text x="84.2" y="34.3">12 M_A_A11</text>
<text x="84.2" y="32.6">12 M_A_A10</text>
<text x="205.4" y="34.3">M_A_DQ&lt;10&gt; 12</text>
<text x="206.3" y="32.6">M_A_DQ&lt;9&gt; 12</text>
<text x="206.3" y="30.8">M_A_DQ&lt;8&gt; 12</text>
<text x="84.2" y="37.9">12 M_A_A13</text>
<text x="84.2" y="36.1">12 M_A_A12</text>
<text x="84.2" y="41.4">12 M_A_A15</text>
<text x="84.2" y="39.7">12 M_A_A14</text>
<text x="205.4" y="36.1">M_A_DQ&lt;11&gt; 12</text>
<text x="205.4" y="37.9">M_A_DQ&lt;12&gt; 12</text>
<text x="205.4" y="41.4">M_A_DQ&lt;14&gt; 12</text>
<text x="205.4" y="39.7">M_A_DQ&lt;13&gt; 12</text>
<text x="84.2" y="46.8">12 M_A_BS1</text>
<text x="84.2" y="45">12 M_A_BS0</text>
<text x="205.4" y="46.8">M_A_DQ&lt;16&gt; 12</text>
<text x="205.4" y="43.2">M_A_DQ&lt;15&gt; 12</text>
<text x="83.6" y="53.9">12</text>
<text x="83.6" y="52.1">12</text>
<text x="84.2" y="48.6">12 M_A_BS2</text>
<text x="87" y="53.9">M_A_DM1</text>
<text x="87" y="52.1">M_A_DM0</text>
<text x="205.4" y="48.6">M_A_DQ&lt;17&gt; 12</text>
<text x="205.4" y="52.1">M_A_DQ&lt;19&gt; 12</text>
<text x="205.4" y="53.9">M_A_DQ&lt;20&gt; 12</text>
<text x="205.4" y="50.3">M_A_DQ&lt;18&gt; 12</text>
<text x="83.6" y="55.7">12</text>
<text x="83.6" y="59.2">12</text>
<text x="83.6" y="57.4">12</text>
<text x="87" y="55.7">M_A_DM2</text>
<text x="87" y="59.2">M_A_DM4</text>
<text x="87" y="57.4">M_A_DM3</text>
<text x="205.4" y="57.4">M_A_DQ&lt;22&gt; 12</text>
<text x="205.4" y="59.2">M_A_DQ&lt;23&gt; 12</text>
<text x="205.4" y="55.7">M_A_DQ&lt;21&gt; 12</text>
<text x="83.6" y="62.8">12</text>
<text x="83.6" y="61">12</text>
<text x="83.6" y="64.6">12</text>
<text x="87" y="62.8">M_A_DM6</text>
<text x="87" y="61">M_A_DM5</text>
<text x="87" y="64.6">M_A_DM7</text>
<text x="205.4" y="62.8">M_A_DQ&lt;24&gt; 12</text>
<text x="205.4" y="64.6">M_A_DQ&lt;25&gt; 12</text>
<text x="79.9" y="71.7">12 M_A_DQS_DN&lt;0&gt;</text>
<text x="80" y="69.9">12 M_A_DQS_DP&lt;0&gt;</text>
<text x="205.4" y="68.1">M_A_DQ&lt;27&gt; 12</text>
<text x="205.4" y="66.3">M_A_DQ&lt;26&gt; 12</text>
<text x="205.4" y="71.7">M_A_DQ&lt;29&gt; 12</text>
<text x="205.4" y="69.9">M_A_DQ&lt;28&gt; 12</text>
<text x="79.9" y="75.2">12 M_A_DQS_DN&lt;1&gt;</text>
<text x="80" y="73.4">12 M_A_DQS_DP&lt;1&gt;</text>
<text x="80" y="77">12 M_A_DQS_DP&lt;2&gt;</text>
<text x="205.4" y="73.4">M_A_DQ&lt;30&gt; 12</text>
<text x="205.4" y="75.2">M_A_DQ&lt;31&gt; 12</text>
<text x="79.9" y="78.8">12 M_A_DQS_DN&lt;2&gt;</text>
<text x="79.9" y="82.3">12 M_A_DQS_DN&lt;3&gt;</text>
<text x="80" y="80.6">12 M_A_DQS_DP&lt;3&gt;</text>
<text x="205.4" y="78.8">M_A_DQ&lt;32&gt; 12</text>
<text x="205.4" y="82.3">M_A_DQ&lt;34&gt; 12</text>
<text x="205.4" y="80.6">M_A_DQ&lt;33&gt; 12</text>
<text x="79.9" y="85.9">12 M_A_DQS_DN&lt;4&gt;</text>
<text x="79.9" y="89.5">12 M_A_DQS_DN&lt;5&gt;</text>
<text x="80" y="87.7">12 M_A_DQS_DP&lt;5&gt;</text>
<text x="80" y="84.1">12 M_A_DQS_DP&lt;4&gt;</text>
<text x="205.4" y="89.5">M_A_DQ&lt;38&gt; 12</text>
<text x="205.4" y="87.7">M_A_DQ&lt;37&gt; 12</text>
<text x="205.4" y="84.1">M_A_DQ&lt;35&gt; 12</text>
<text x="205.4" y="85.9">M_A_DQ&lt;36&gt; 12</text>
<text x="79.9" y="93">12 M_A_DQS_DN&lt;6&gt;</text>
<text x="80" y="91.2">12 M_A_DQS_DP&lt;6&gt;</text>
<text x="80" y="94.8">12 M_A_DQS_DP&lt;7&gt;</text>
<text x="205.4" y="94.8">M_A_DQ&lt;40&gt; 12</text>
<text x="205.4" y="91.2">M_A_DQ&lt;39&gt; 12</text>
<text x="79.9" y="96.6">12 M_A_DQS_DN&lt;7&gt;</text>
<text x="205.4" y="98.3">M_A_DQ&lt;42&gt; 12</text>
<text x="205.4" y="96.6">M_A_DQ&lt;41&gt; 12</text>
<text x="205.4" y="101.9">M_A_DQ&lt;44&gt; 12</text>
<text x="205.4" y="100.1">M_A_DQ&lt;43&gt; 12</text>
<text x="77" y="107.2">12 M_B_DIM0_CLK_DDR1</text>
<text x="77" y="105.5">12 M_B_DIM0_CLK_DDR#0</text>
<text x="77" y="103.7">12 M_B_DIM0_CLK_DDR0</text>
<text x="205.4" y="105.5">M_A_DQ&lt;46&gt; 12</text>
<text x="205.4" y="107.2">M_A_DQ&lt;47&gt; 12</text>
<text x="205.4" y="103.7">M_A_DQ&lt;45&gt; 12</text>
<text x="77" y="109">12 M_B_DIM0_CLK_DDR#1</text>
<text x="205.4" y="110.8">M_A_DQ&lt;48&gt; 12</text>
<text x="205.4" y="112.6">M_A_DQ&lt;49&gt; 12</text>
<text x="39.5" y="118.8">M_A_EVENT#</text>
<text x="82.4" y="119.7">12 DDR3_DRAMRST#</text>
<text x="205.4" y="116.1">M_A_DQ&lt;51&gt; 12</text>
<text x="205.4" y="117.9">M_A_DQ&lt;52&gt; 12</text>
<text x="205.4" y="119.7">M_A_DQ&lt;53&gt; 12</text>
<text x="205.4" y="114.3">M_A_DQ&lt;50&gt; 12</text>
<text x="82.4" y="121.5">12 M_A_EVENT#</text>
<text x="82.4" y="124.8">12 M_B_DIM0_CKE0</text>
<text x="205.4" y="123.2">M_A_DQ&lt;55&gt; 12</text>
<text x="205.4" y="121.5">M_A_DQ&lt;54&gt; 12</text>
<text x="82.4" y="126.6">12 M_B_DIM0_CKE1</text>
<text x="205.4" y="126.8">M_A_DQ&lt;56&gt; 12</text>
<text x="205.4" y="130.3">M_A_DQ&lt;58&gt; 12</text>
<text x="205.4" y="128.6">M_A_DQ&lt;57&gt; 12</text>
<text x="82.4" y="135.7">12 M_B_DIM0_ODT1</text>
<text x="82.4" y="133.9">12 M_B_DIM0_ODT0</text>
<text x="205.4" y="137.5">M_A_DQ&lt;62&gt; 12</text>
<text x="205.4" y="132.1">M_A_DQ&lt;59&gt; 12</text>
<text x="205.4" y="133.9">M_A_DQ&lt;60&gt; 12</text>
<text x="205.4" y="135.7">M_A_DQ&lt;61&gt; 12</text>
<text x="82.4" y="142.8">12 M_B_DIM0_CS#0</text>
<text x="205.4" y="139.2">M_A_DQ&lt;63&gt; 12</text>
<text x="82.4" y="144.6">12 M_B_DIM0_CS#1</text>
<text x="82.4" y="153.5">12 M_A_CAS#</text>
<text x="82.4" y="155.2">12 M_A_WE#</text>
<text x="82.4" y="151.7">12 M_A_RAS#</text>
<text x="176.4" y="159.7">M_ZVDDIO</text>
</g>
<g font-size="1.6">
<text x="128.1" y="14.2">AG38</text>
<text x="128.8" y="17.7">W38</text>
<text x="128.8" y="16">W35</text>
<text x="170.2" y="17.7">B35</text>
<text x="170.2" y="16">A32</text>
<text x="170.2" y="14.2">B30</text>
<text x="128.8" y="19.5">W34</text>
<text x="129.2" y="23.1">U37</text>
<text x="129.2" y="21.3">U38</text>
<text x="170.2" y="23.1">A30</text>
<text x="170.2" y="21.3">B29</text>
<text x="170.2" y="19.5">A36</text>
<text x="129.2" y="28.4">R38</text>
<text x="129.2" y="26.6">R35</text>
<text x="129.2" y="24.8">U34</text>
<text x="170.2" y="26.6">B34</text>
<text x="170.2" y="24.8">A34</text>
<text x="128.1" y="32">AG34</text>
<text x="129.2" y="35.5">N37</text>
<text x="129.2" y="33.7">R34</text>
<text x="129.2" y="30.2">N38</text>
<text x="170.2" y="32">A38</text>
<text x="170.2" y="30.2">B37</text>
<text x="170.2" y="35.5">D41</text>
<text x="170.2" y="33.7">D40</text>
<text x="128.2" y="37.3">AN34</text>
<text x="129.5" y="40.9">L35</text>
<text x="129.5" y="39.1">L38</text>
<text x="170.2" y="40.9">B41</text>
<text x="170.2" y="39.1">A37</text>
<text x="170.2" y="37.3">B36</text>
<text x="128.1" y="46.2">AG35</text>
<text x="128.5" y="44.4">AJ38</text>
<text x="129.2" y="48">N34</text>
<text x="170.2" y="48">F41</text>
<text x="170.2" y="46.2">F40</text>
<text x="170.2" y="42.6">C40</text>
<text x="129.3" y="53.3">B38</text>
<text x="129.3" y="51.5">B32</text>
<text x="170.2" y="53.3">E40</text>
<text x="170.2" y="51.5">K41</text>
<text x="170.2" y="49.7">K40</text>
<text x="128.1" y="58.6">AG40</text>
<text x="129.1" y="55.1">G40</text>
<text x="129.2" y="56.9">N41</text>
<text x="170.2" y="58.6">J41</text>
<text x="170.2" y="56.9">J40</text>
<text x="170.2" y="55.1">E41</text>
<text x="128.2" y="60.4">AN41</text>
<text x="128.3" y="64">AY34</text>
<text x="128.3" y="62.2">AY40</text>
<text x="129.3" y="65.7">Y40</text>
<text x="170.2" y="65.7">T41</text>
<text x="170.2" y="64">N40</text>
<text x="170.2" y="62.2">M41</text>
<text x="129.3" y="71.1">A33</text>
<text x="129.3" y="69.3">B33</text>
<text x="170.2" y="71.1">M40</text>
<text x="170.2" y="69.3">L40</text>
<text x="170.2" y="67.5">U40</text>
<text x="129.2" y="76.4">H41</text>
<text x="129.3" y="74.6">A40</text>
<text x="129.3" y="72.9">B40</text>
<text x="170.2" y="74.6">T40</text>
<text x="170.2" y="72.9">R40</text>
<text x="128.2" y="83.5">AH41</text>
<text x="129.2" y="78.2">H40</text>
<text x="129.3" y="81.7">P40</text>
<text x="129.3" y="80">P41</text>
<text x="170.2" y="83.5">AK41</text>
<text x="170.2" y="81.7">AK40</text>
<text x="170.2" y="80">AF41</text>
<text x="170.2" y="78.2">AF40</text>
<text x="128.2" y="85.3">AH40</text>
<text x="128.3" y="88.9">AP40</text>
<text x="128.3" y="87.1">AP41</text>
<text x="170.2" y="88.9">AJ40</text>
<text x="170.2" y="87.1">AE41</text>
<text x="170.2" y="85.3">AE40</text>
<text x="128.3" y="96">BA34</text>
<text x="128.3" y="94.2">AY33</text>
<text x="128.3" y="92.4">AY41</text>
<text x="128.3" y="90.6">BA40</text>
<text x="170.2" y="96">AN40</text>
<text x="170.2" y="94.2">AM41</text>
<text x="170.2" y="90.6">AJ41</text>
<text x="128.3" y="97.7">AA40</text>
<text x="129.3" y="99.5">Y41</text>
<text x="170.2" y="101.3">AL40</text>
<text x="170.2" y="99.5">AU40</text>
<text x="170.2" y="97.7">AT41</text>
<text x="128.2" y="104.9">AC34</text>
<text x="128.2" y="103.1">AC35</text>
<text x="128.3" y="106.6">AA34</text>
<text x="170.2" y="106.6">AT40</text>
<text x="170.2" y="104.9">AR40</text>
<text x="170.2" y="103.1">AM40</text>
<text x="12.5" y="113.1">1D35V_S3</text>
<text x="128.3" y="113.7">AA37</text>
<text x="128.3" y="112">AE37</text>
<text x="128.3" y="110.2">AE38</text>
<text x="128.3" y="108.4">AA32</text>
<text x="170.2" y="113.7">BA38</text>
<text x="170.2" y="112">AW40</text>
<text x="170.2" y="110.2">AV41</text>
<text x="17.5" y="119.1">1</text>
<text x="26.2" y="119.1">2</text>
<text x="128.3" y="115.5">AA38</text>
<text x="129.1" y="119.1">G38</text>
<text x="170.2" y="119.1">AV40</text>
<text x="170.2" y="117.3">AU41</text>
<text x="170.2" y="115.5">AY37</text>
<text x="128.3" y="120.9">AE34</text>
<text x="129.5" y="124.4">L34</text>
<text x="170.2" y="122.6">AY38</text>
<text x="170.2" y="120.9">AY39</text>
<text x="129.6" y="129.8">J34</text>
<text x="129.6" y="128">J37</text>
<text x="129.6" y="126.2">J38</text>
<text x="170.2" y="131.5">AY31</text>
<text x="170.2" y="129.8">BA32</text>
<text x="170.2" y="128">AY35</text>
<text x="170.2" y="126.2">BA36</text>
<text x="128.2" y="136.9">AN37</text>
<text x="128.2" y="135.1">AU38</text>
<text x="128.2" y="133.3">AN38</text>
<text x="170.2" y="136.9">BA33</text>
<text x="170.2" y="135.1">AY36</text>
<text x="170.2" y="133.3">BA37</text>
<text x="128.2" y="144">AR38</text>
<text x="128.2" y="138.6">AR37</text>
<text x="128.5" y="142.2">AJ34</text>
<text x="170.2" y="144">W40</text>
<text x="170.2" y="142.2">V41</text>
<text x="170.2" y="138.6">AY32</text>
<text x="128.2" y="147.5">AN35</text>
<text x="128.4" y="145.8">AL38</text>
<text x="170.2" y="149.3">U41</text>
<text x="170.2" y="147.5">AC40</text>
<text x="170.2" y="145.8">AB40</text>
<text x="128.4" y="154.6">AL35</text>
<text x="128.4" y="152.9">AL34</text>
<text x="128.5" y="151.1">AJ37</text>
<text x="170.2" y="154.6">AB41</text>
<text x="170.2" y="152.9">AA41</text>
<text x="170.2" y="151.1">V40</text>
<text x="85.9" y="158.6">DDR_VREF_S3</text>
<text x="128.2" y="160">AC38</text>
<text x="128.2" y="158.2">AD40</text>
<text x="170.2" y="160">AD41</text>
<text x="188.2" y="160">2</text>
<text x="196.8" y="160">1</text>
<text x="207.2" y="160.4">1D35V_S3</text>
<text x="50.7" y="166.5">DDR_VREF_S3</text>
<text x="53.3" y="181.9" transform="rotate(-90 53.3 181.9)">1</text>
<text x="71.1" y="185.3" transform="rotate(-90 71.1 185.3)">2</text>
<text x="71.1" y="180.1" transform="rotate(-90 71.1 180.1)">1</text>
<text x="226.4" y="181.7">Cedar UMA 14</text>
<text x="53.3" y="187" transform="rotate(-90 53.3 187)">2</text>
<text x="256.6" y="189.7">21F, 88, Sec.1, Hsin Tai Wu Rd., Hsichih,</text>
<text x="256.6" y="191.6">Taipei Hsien 221, Taiwan, R.O.C.</text>
<text x="226.4" y="195.1">Title</text>
<text x="226.4" y="200.4">Size</text>
<text x="226.4" y="202.2">A3</text>
<text x="233.5" y="200.4">Document Number</text>
<text x="285.1" y="200.4">Rev</text>
<text x="226.4" y="205.7">Date:</text>
<text x="231.7" y="205.4">Wednesday, March 05, 2014</text>
<text x="262" y="205.7">Sheet</text>
<text x="269.1" y="205.7">5</text>
<text x="276.2" y="205.7">of</text>
<text x="285.1" y="205.7">104</text>
</g>
<g font-size="1.6" fill="#004080">
<text x="134.3" y="16.7">M_ADD1</text>
<text x="134.3" y="14.9">M_ADD0</text>
<text x="160.7" y="16.7">M_DATA1</text>
<text x="160.7" y="14.9">M_DATA0</text>
<text x="134.3" y="23.8">M_ADD5</text>
<text x="134.3" y="22.1">M_ADD4</text>
<text x="134.3" y="20.3">M_ADD3</text>
<text x="134.3" y="18.5">M_ADD2</text>
<text x="160.7" y="23.8">M_DATA5</text>
<text x="160.7" y="22.1">M_DATA4</text>
<text x="160.7" y="20.3">M_DATA3</text>
<text x="160.7" y="18.5">M_DATA2</text>
<text x="134.3" y="29.2">M_ADD8</text>
<text x="134.3" y="27.4">M_ADD7</text>
<text x="134.3" y="25.6">M_ADD6</text>
<text x="160.7" y="27.4">M_DATA7</text>
<text x="160.7" y="25.6">M_DATA6</text>
<text x="134.3" y="34.5">M_ADD11</text>
<text x="134.3" y="32.7">M_ADD10</text>
<text x="134.3" y="30.9">M_ADD9</text>
<text x="159.8" y="34.5">M_DATA10</text>
<text x="160.7" y="32.7">M_DATA9</text>
<text x="160.7" y="30.9">M_DATA8</text>
<text x="134.3" y="41.6">M_ADD15</text>
<text x="134.3" y="39.8">M_ADD14</text>
<text x="134.3" y="38.1">M_ADD13</text>
<text x="134.3" y="36.3">M_ADD12</text>
<text x="159.8" y="41.6">M_DATA14</text>
<text x="159.8" y="39.8">M_DATA13</text>
<text x="159.8" y="38.1">M_DATA12</text>
<text x="159.8" y="36.3">M_DATA11</text>
<text x="134.3" y="46.9">M_BANK1</text>
<text x="134.3" y="45.2">M_BANK0</text>
<text x="159.8" y="46.9">M_DATA16</text>
<text x="159.8" y="43.4">M_DATA15</text>
<text x="134.3" y="52.3">M_DM0</text>
<text x="134.3" y="48.7">M_BANK2</text>
<text x="159.8" y="52.3">M_DATA19</text>
<text x="159.8" y="50.5">M_DATA18</text>
<text x="159.8" y="48.7">M_DATA17</text>
<text x="134.3" y="59.4">M_DM4</text>
<text x="134.3" y="57.6">M_DM3</text>
<text x="134.3" y="55.8">M_DM2</text>
<text x="134.3" y="54.1">M_DM1</text>
<text x="159.8" y="59.4">M_DATA23</text>
<text x="159.8" y="57.6">M_DATA22</text>
<text x="159.8" y="55.8">M_DATA21</text>
<text x="159.8" y="54.1">M_DATA20</text>
<text x="134.3" y="64.7">M_DM7</text>
<text x="134.3" y="62.9">M_DM6</text>
<text x="134.3" y="61.2">M_DM5</text>
<text x="159.8" y="64.7">M_DATA25</text>
<text x="159.8" y="62.9">M_DATA24</text>
<text x="134.3" y="71.8">M_DQS_L0</text>
<text x="134.3" y="70.1">M_DQS_H0</text>
<text x="134.3" y="66.5">M_DM8</text>
<text x="159.8" y="71.8">M_DATA29</text>
<text x="159.8" y="70.1">M_DATA28</text>
<text x="159.8" y="68.3">M_DATA27</text>
<text x="159.8" y="66.5">M_DATA26</text>
<text x="134.3" y="77.2">M_DQS_H2</text>
<text x="134.3" y="75.4">M_DQS_L1</text>
<text x="134.3" y="73.6">M_DQS_H1</text>
<text x="159.8" y="75.4">M_DATA31</text>
<text x="159.8" y="73.6">M_DATA30</text>
<text x="134.3" y="82.5">M_DQS_L3</text>
<text x="134.3" y="80.7">M_DQS_H3</text>
<text x="134.3" y="79">M_DQS_L2</text>
<text x="159.8" y="82.5">M_DATA34</text>
<text x="159.8" y="80.7">M_DATA33</text>
<text x="159.8" y="79">M_DATA32</text>
<text x="134.3" y="89.6">M_DQS_L5</text>
<text x="134.3" y="87.8">M_DQS_H5</text>
<text x="134.3" y="86.1">M_DQS_L4</text>
<text x="134.3" y="84.3">M_DQS_H4</text>
<text x="159.8" y="89.6">M_DATA38</text>
<text x="159.8" y="87.8">M_DATA37</text>
<text x="159.8" y="86.1">M_DATA36</text>
<text x="159.8" y="84.3">M_DATA35</text>
<text x="134.3" y="95">M_DQS_H7</text>
<text x="134.3" y="93.2">M_DQS_L6</text>
<text x="134.3" y="91.4">M_DQS_H6</text>
<text x="159.8" y="95">M_DATA40</text>
<text x="159.8" y="91.4">M_DATA39</text>
<text x="134.3" y="100.3">M_DQS_L8</text>
<text x="134.3" y="98.5">M_DQS_H8</text>
<text x="134.3" y="96.7">M_DQS_L7</text>
<text x="159.8" y="100.3">M_DATA43</text>
<text x="159.8" y="98.5">M_DATA42</text>
<text x="159.8" y="96.7">M_DATA41</text>
<text x="134.3" y="107.4">M_CLK_H1</text>
<text x="134.3" y="105.6">M_CLK_L0</text>
<text x="134.3" y="103.8">M_CLK_H0</text>
<text x="159.8" y="107.4">M_DATA47</text>
<text x="159.8" y="105.6">M_DATA46</text>
<text x="159.8" y="103.8">M_DATA45</text>
<text x="159.8" y="102.1">M_DATA44</text>
<text x="134.3" y="112.7">M_CLK_L2</text>
<text x="134.3" y="111">M_CLK_H2</text>
<text x="134.3" y="109.2">M_CLK_L1</text>
<text x="159.8" y="112.7">M_DATA49</text>
<text x="159.8" y="111">M_DATA48</text>
<text x="134.3" y="119.8">M_RESET#</text>
<text x="134.3" y="116.3">M_CLK_L3</text>
<text x="134.3" y="114.5">M_CLK_H3</text>
<text x="159.8" y="119.8">M_DATA53</text>
<text x="159.8" y="118.1">M_DATA52</text>
<text x="159.8" y="116.3">M_DATA51</text>
<text x="159.8" y="114.5">M_DATA50</text>
<text x="134.3" y="125.2">M0_CKE0</text>
<text x="134.3" y="121.6">M_EVENT#</text>
<text x="159.8" y="123.4">M_DATA55</text>
<text x="159.8" y="121.6">M_DATA54</text>
<text x="134.3" y="130.5">M1_CKE1</text>
<text x="134.3" y="128.7">M1_CKE0</text>
<text x="134.3" y="127">M0_CKE1</text>
<text x="159.8" y="130.5">M_DATA58</text>
<text x="159.8" y="128.7">M_DATA57</text>
<text x="159.8" y="127">M_DATA56</text>
<text x="134.3" y="137.6">M1_ODT0</text>
<text x="134.3" y="135.8">M0_ODT1</text>
<text x="134.3" y="134.1">M0_ODT0</text>
<text x="159.8" y="137.6">M_DATA62</text>
<text x="159.8" y="135.8">M_DATA61</text>
<text x="159.8" y="134.1">M_DATA60</text>
<text x="159.8" y="132.3">M_DATA59</text>
<text x="134.3" y="143">M0_CS0#</text>
<text x="134.3" y="139.4">M1_ODT1</text>
<text x="159.4" y="143">M_CHECK0</text>
<text x="159.8" y="139.4">M_DATA63</text>
<text x="134.3" y="148.3">M1_CS1#</text>
<text x="134.3" y="146.5">M1_CS0#</text>
<text x="134.3" y="144.7">M0_CS1#</text>
<text x="159.4" y="148.3">M_CHECK3</text>
<text x="159.4" y="146.5">M_CHECK2</text>
<text x="159.4" y="144.7">M_CHECK1</text>
<text x="134.3" y="155.4">M_WE#</text>
<text x="134.3" y="153.6">M_CAS#</text>
<text x="134.3" y="151.8">M_RAS#</text>
<text x="159.4" y="155.4">M_CHECK7</text>
<text x="159.4" y="153.6">M_CHECK6</text>
<text x="159.4" y="151.8">M_CHECK5</text>
<text x="159.4" y="150.1">M_CHECK4</text>
<text x="134.3" y="160.7">M_VREFDQ</text>
<text x="134.3" y="159">M_VREF</text>
<text x="153.3" y="160.7">M_ZVDDIO_MEM_S</text>
</g>
<g font-size="1.3">
<text x="30.8" y="1.3">5</text>
<text x="88.9" y="1.3">4</text>
<text x="146.9" y="1.3">3</text>
<text x="205" y="1.3">2</text>
<text x="263.1" y="1.3">1</text>
<text x=".5" y="28.4">D</text>
<text x="292.6" y="28.4">D</text>
<text x=".5" y="79.5">C</text>
<text x="292.6" y="79.5">C</text>
<text x=".5" y="130.6">B</text>
<text x="292.6" y="130.6">B</text>
<text x=".5" y="181.7">A</text>
<text x="292.6" y="181.7">A</text>
<text x="30.8" y="207.4">5</text>
<text x="88.9" y="207.4">4</text>
<text x="146.9" y="207.4">3</text>
<text x="205" y="207.4">2</text>
<text x="263.1" y="207.4">1</text>
</g>
<g font-size="1.1" fill="#00f">
<text x="149.2" y="12.4">MEMORY</text>
<text x="146" y="162.6">FT3B REV 0.50</text>
</g>
</svg>
